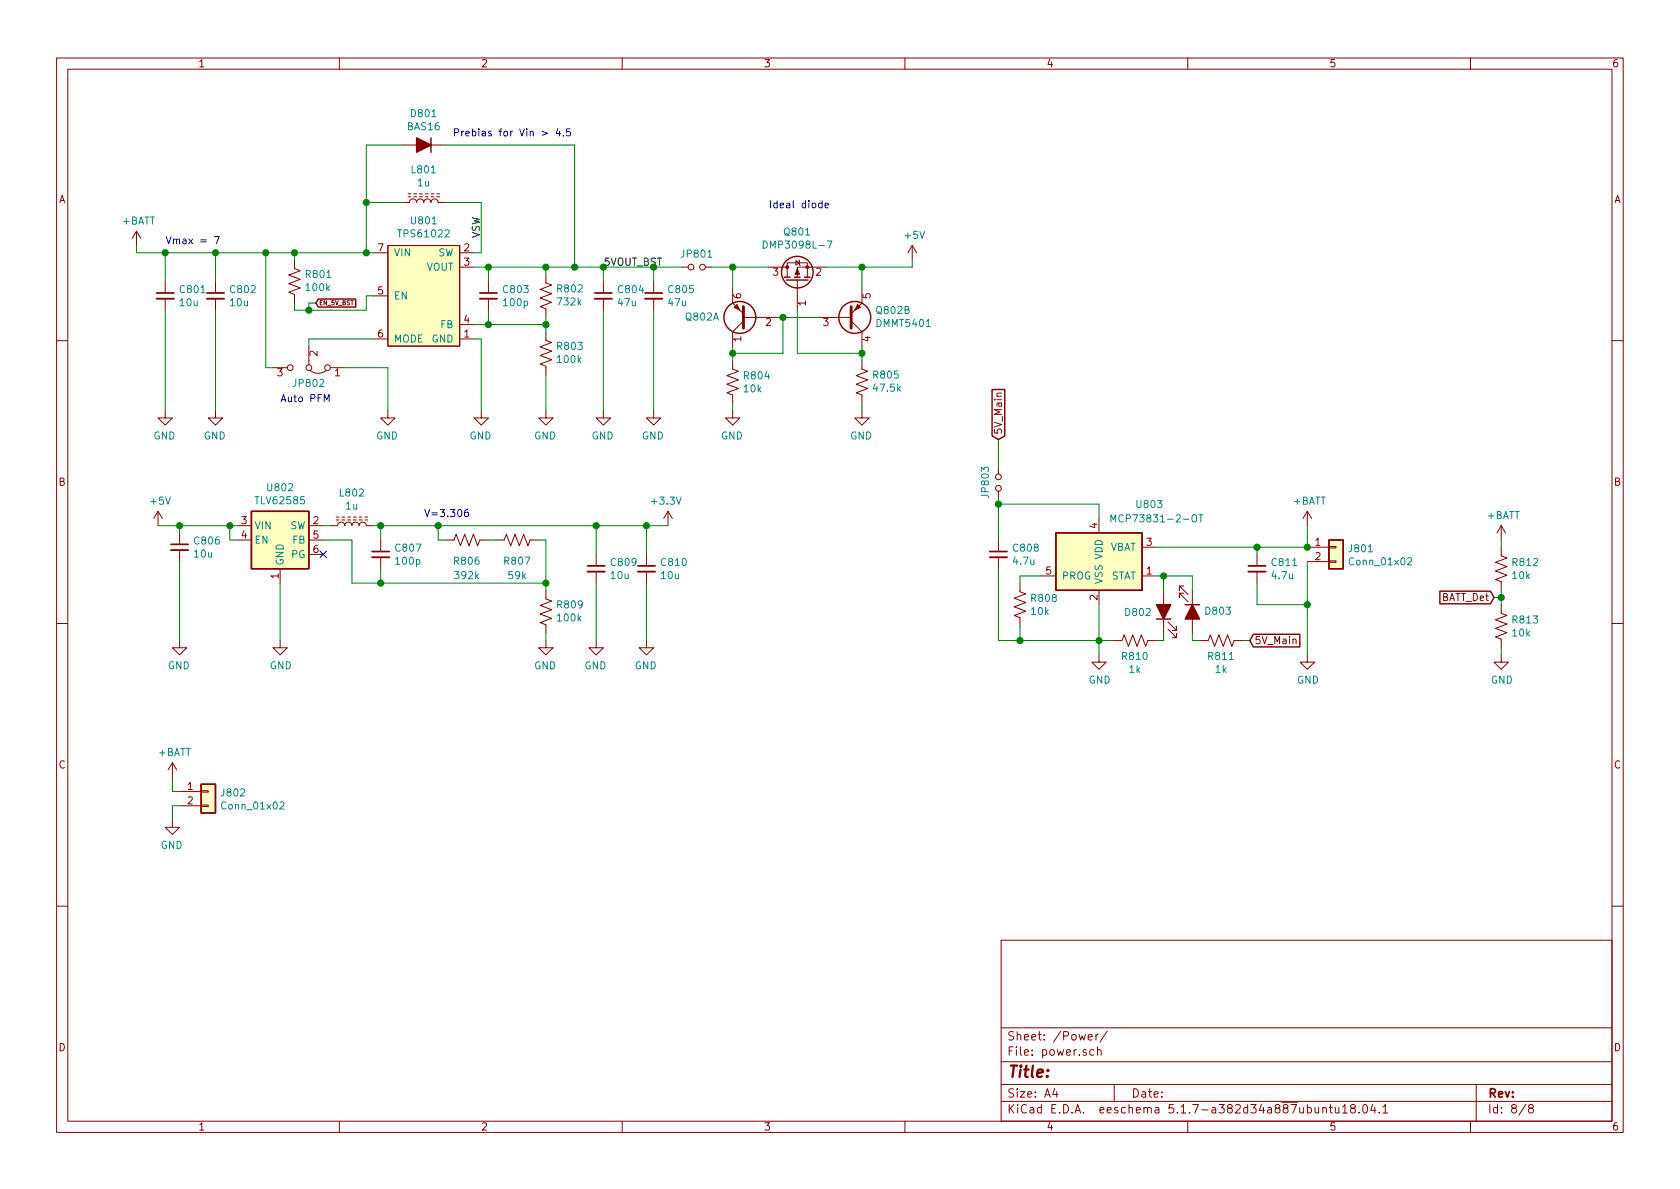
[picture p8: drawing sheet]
<svg xmlns="http://www.w3.org/2000/svg" width="297mm" height="210mm" viewBox="0 0 297 210" stroke-linecap="round" stroke-linejoin="round" font-family="sans-serif">
<g fill="none" stroke="#840000" stroke-width=".18">
<path d="M10 10.3h277v189.9h-277zM12 12.2h273v186.1h-273zM60 10.3v1.9M110 10.3v1.9M160 10.3v1.9M210 10.3v1.9M260 10.3v1.9M71.1 35.8h1.3a.63 .63 0 0 1 .6-.6 .63 .63 0 0 1 .7 .6 .63 .63 0 0 1 .6-.6 .63 .63 0 0 1 .6 .6 .63 .63 0 0 1 .7-.6 .63 .63 0 0 1 .6 .6 .63 .63 0 0 1 .6-.6 .63 .63 0 0 1 .7 .6h1.2M71.1 25.6h7.6M72.1 34.8h.5M72.1 34.3h.5M73.2 34.8h.5"/>
<path d="M73.2 34.3h.5M74.2 34.8h.5M74.2 34.3h.5M75.2 34.8h.5M75.2 34.3h.5M76.2 34.8h.5M76.2 34.3h.5M77.2 34.8h.5M77.2 34.3h.5M24.1 40.9l-.7 1.3M24.1 40.9v2.5M24.1 40.9l.8 1.3"/>
<path d="M29.2 49.8v2M29.2 52.8v2.1M38.1 49.8v2M38.1 52.8v2.1M52.1 46v1.5l1 .4-2 .7 2 .8-2 .8 2 .7-2 .8 1 .4v1.5M66 59.9h2.6M66 44.7h2.6M66 52.3h2.6M68.6 43.4h12.7v17.8h-12.7zM81.3 47.2h2.5M81.3 59.9h2.5M81.3 44.7h2.5"/>
<path d="M81.3 57.4h2.5M86.4 49.8v2M86.4 52.8v2.1M96.5 58.7v1.5l1 .4-2 .7 2 .8-2 .8 2 .7-2 .8 1 .4v1.5M96.5 48.5v1.5l1 .4-2 .8 2 .7-2 .8 2 .8-2 .7 1 .4v1.5M106.7 49.8v2M106.7 52.8v2.1M115.6 49.8v2M115.6 52.8v2.1M120.6 47.2h1.1M124.7 47.2h1M129.5 51v2.6l1.9 1.9"/>
<path d="M131.4 56.1h5.8M131.4 56.8l-1.9 1.9v2.5M135.9 47.2h3.3M139.2 49v-2.5h3.5v2.5M140.7 46.1l.7 .4-.7 .4zM141 49.5v5.4M141.2 46l.2 .1v.8l.1 .1M144.8 56.1h5.7M146 47.2h-5v1.8M150.5 56.8l1.9 1.9v2.5M152.4 51v2.6l-1.9 1.9M161.3 43.4l-.8 1.3"/>
<path d="M161.3 43.4v2.6M161.3 43.4l.8 1.3M10 60.2h2M29.2 72.6v1.3h-1.3l1.3 1.3 1.3-1.3h-1.3M38.1 72.6v1.3h-1.3l1.3 1.3 1.3-1.3h-1.3M48.3 65h2.5M54.6 61.2v3.3M54.9 65.5a2.26 2.26 0 0 0 2.8 0M58.4 65h2.6M68.6 72.6v1.3h-1.3l1.3 1.3 1.2-1.3h-1.2M85.1 72.6v1.3h-1.3l1.3 1.3 1.3-1.3h-1.3M96.5 72.6v1.3h-1.3l1.3 1.3 1.3-1.3h-1.3"/>
<path d="M106.7 72.6v1.3h-1.3l1.3 1.3 1.2-1.3h-1.2M115.6 72.6v1.3h-1.3l1.3 1.3 1.2-1.3h-1.2M129.5 63.7v1.6l1.1 .4-2.1 .7 2.1 .8-2.1 .7 2.1 .8-2.1 .8 1 .3v1.6M129.5 72.6v1.3h-1.2l1.2 1.3 1.3-1.3h-1.3M152.4 63.7v1.6l1 .4-2 .7 2 .8-2 .7 2 .8-2 .8 1 .3v1.6M152.4 72.6v1.3h-1.3l1.3 1.3 1.3-1.3h-1.3M285 60.2h2M27.9 90.4l-.7 1.3M27.9 90.4v2.6M27.9 90.4l.8 1.3M31.7 94.2v2.1M31.7 97.3v2"/>
<path d="M41.9 93h2.5M41.9 95.5h2.5M54.6 93h2.5M54.6 95.5h2.5M54.6 98h2.5M58.4 93h1.3a.63 .63 0 0 1 .6-.7 .63 .63 0 0 1 .7 .7 .63 .63 0 0 1 .6-.7 .63 .63 0 0 1 .6 .7 .63 .63 0 0 1 .7-.7 .63 .63 0 0 1 .6 .7 .63 .63 0 0 1 .6-.7 .63 .63 0 0 1 .7 .7h1.2M59.4 91.9h.5M59.4 91.4h.5M60.5 91.9h.5M60.5 91.4h.5M61.5 91.9h.5M61.5 91.4h.5"/>
<path d="M62.5 91.9h.5M62.5 91.4h.5M63.5 91.9h.5M63.5 91.4h.5M64.5 91.9h.5M64.5 91.4h.5M67.3 95.5v2M67.3 98.5v2.1M78.7 95.5h1.6l.3-1 .8 2 .8-2 .7 2 .8-2 .8 2 .3-1h1.6M87.6 95.5h1.6l.3-1 .8 2 .8-2 .7 2 .8-2 .7 2 .4-1h1.5M105.4 98v2.1M114.3 98v2.1"/>
<path d="M118.1 90.4l.8 1.3M118.1 90.4v2.6M118.1 90.4l-.8 1.3M176.5 82.8v1M176.5 86.9v1M176.5 95.5v2M176.5 98.5v2.1M194.3 91.7v2.5M201.9 96.8h2.6M222.2 98v2.1M231.1 96.8h3.8M231.1 99.3h3.8"/>
<path d="M231.1 90.4l-.7 1.3M231.1 90.4v2.6M231.1 90.4l.8 1.3M234.9 99.2h1.3v.2h-1.3zM234.9 96.6h1.3v.3h-1.3zM265.4 96.8v1.5l1 .4-2 .7 2 .8-2 .8 2 .7-2 .8 1 .4v1.5M265.4 93v2.5M265.4 93l-.7 1.2M265.4 93l.8 1.2M10 110.3h2M31.7 113.3v1.2h-1.2l1.2 1.3 1.3-1.3h-1.3M49.5 113.3v1.2h1.3l-1.3 1.3-1.2-1.3h1.2"/>
<path d="M49.5 100.6v2.5M96.5 104.4v1.5l1 .4-2 .8 2 .7-2 .8 2 .7-2 .8 1 .4v1.5M96.5 113.3v1.2h-1.3l1.3 1.3 1.3-1.3h-1.3M105.4 113.3v1.2h-1.3l1.3 1.3 1.3-1.3h-1.3M105.4 101.1v2M114.3 113.3v1.2h-1.3l1.3 1.3 1.3-1.3h-1.3M114.3 101.1v2M180.3 103.1v1.5l1.1 .4-2.1 .8 2.1 .7-2.1 .8 2.1 .8-2.1 .7 1 .4v1.5M184.1 101.8h2.6M194.3 115.8v1.3h1.3l-1.3 1.3-1.3-1.3h1.3M194.3 104.4v2.5M196.8 113.3h1.6l.4-1 .7 2 .8-2 .7 2 .8-2 .8 2 .3-1h1.6"/>
<path d="M201.9 101.8h2.6M205.7 104.4v7.6M206.5 111.2l1.5 1.6v-.8v.8h-.7M206.5 110l1.5 1.5v-.8v.8h-.7M209.3 103.6h-.8v.8v-.8l1.6 1.6M209.3 104.9h-.8v.8v-.8l1.6 1.5M210.8 104.4v7.6M212.1 113.3h1.5l.4-1 .8 2 .7-2 .8 2 .7-2 .8 2 .4-1h1.5M222.2 101.1v2M231.1 115.8v1.3h1.3l-1.3 1.3-1.2-1.3h1.2M265.4 115.8v1.3h1.3l-1.3 1.3-1.2-1.3h1.2M265.4 106.9v1.6l1 .3-2 .8 2 .8-2 .7 2 .8-2 .7 1 .4v1.5"/>
<path d="M285 110.3h2M30.5 134.9l-.8 1.2M30.5 134.9v2.5M30.5 134.9l.7 1.2M31.7 139.9h3.9M35.6 139.8h1.2v.3h-1.2zM30.5 145v1.3h-1.3l1.3 1.3 1.2-1.3h-1.2M31.7 142.5h3.9M35.6 142.4h1.2v.2h-1.2zM10 160.2h2M177 166.3h108v32h-108zM285 160.2h2"/>
<path d="M60 198.3v1.9M110 198.3v1.9M160 198.3v1.9M177 194.8h108M177 191.8h108M177 187.8h108M177 181.8h108M186.5 192.5l-.4 1h1M186.8 193v1M192.4 183.4l.7-.1v-.3l-.5-.1-.2 .2 .1 .7h.6M193.4 185.7l-.4-.1-.3 .3 .1 .6 .2 .1 .4-.1M193.8 182.9v1"/>
<path d="M194.1 185.7l.2-.1 .3 .1 .1 .9M194.1 185.1v1.5M194.2 182.9l-.4 .2v.1M195.8 182.3l-1.3 2M197 191.8v3M210 198.3v1.9M233.9 196v-.1a.37 .37 0 0 1 .6 .1v.8M233.9 195.8v1M235 195.8h.6M235.2 195.3v1.3l.4 .2M236.1 195.8v.9l.4 .1 .2-.1M236.7 195.8v1"/>
<path d="M237.4 195.8l.4-.5v1.5M237.4 196.8h.8M239.1 196l-.2-.2-.1-.2 .3-.3h.3l.2 .3v.2l-.7 .2a.48 .48 0 0 0 0 .7l.2 .1 .5-.1a.48 .48 0 0 0-.2-.7M240.3 196.7v.1M241.1 195.5l.3-.2a.94 .94 0 0 1 0 1.5l-.4-.3-.1-.6zM242.7 195.2l-.3 1.1h.9M243.1 195.8v1M243.9 196.7v.1M244.5 195.8l.4-.5v1.5M244.5 196.8h.9M260 198.3v1.9M261 191.8v6.5"/>
<path d="M269.8 195.2l-1.2 2M270.6 196l-.3-.2v-.2l.3-.3h.2l.3 .3-.1 .2-.6 .2a.48 .48 0 0 0-.1 .7l.3 .1 .4-.1a.48 .48 0 0 0-.2-.7"/>
<circle cx="122.2" cy="47.2" r=".51"/>
<circle cx="124.2" cy="47.2" r=".51"/>
<circle cx="51.3" cy="65" r=".51"/>
<circle cx="54.6" cy="65" r=".51"/>
<circle cx="57.9" cy="65" r=".51"/>
<circle cx="176.5" cy="84.3" r=".51"/>
<circle cx="176.5" cy="86.4" r=".51"/>
</g>
<g fill="none" stroke="#840000" stroke-width=".25">
<path d="M76.2 24.4v2.5M56.3 52.9h6.6v1.4h-6.6l-.4-.7zM138.7 49h1M139.1 49.5h3.8M140.5 49h1M142.2 49h1.1M175.4 68.9h2.2v8.2l-1.1 .6-1.1-.6zM44.4 90.4h10.2v10.2h-10.2zM186.7 94.2h15.2v10.2h-15.2zM234.9 95.5h2.6v5.1h-2.6zM204.5 109.5h2.5M209.5 106.9h2.6"/>
<path d="M221.6 112.2h8.2v2.2h-8.2l-.6-1.1zM254.6 104.5h8.9l.7 1.2-.7 1.1h-8.9zM35.6 138.7h2.5v5.1h-2.5z"/>
<circle cx="130.8" cy="56.1" r="2.82"/>
<circle cx="141" cy="48.1" r="2.79"/>
<circle cx="151.1" cy="56.1" r="2.82"/>
</g>
<g fill="#840000" stroke="#840000" stroke-width=".18">
<path d="M141 47.5l.4 1h-.8z"/>
<path d="M130.3 53.8l.5 1.1-1-.5z"/>
<path d="M151.6 53.8l.5 .6-1 .5z"/>
<circle cx="142.7" cy="47.2" r=".25"/>
<circle cx="139.2" cy="47.2" r=".25"/>
</g>
<path d="M135 42.6a.64 .64 0 0 1 .7 .7 .64 .64 0 0 1-.7 .6zM146.3 42.6h.8l-.5 1.3M196.4 92.3v-1.3l.4 .9 .5-.9v1.3M212 91h.7M212.3 91v1.3M248.9 98.7l.5-.1 .2 .4v.2l-.8 .7h.8M49.5 141.9l.5-.1 .2 .4v.2l-.8 .7h.8" fill="none" stroke="#008484" stroke-width=".18"/>
<path d="M131.4 54.2v3.8M150.5 54.2v3.8" fill="none" stroke="#840000" stroke-width=".51"/>
<g fill="#ffffc2" stroke="#ffffc2" stroke-width=".18">
<path d="M35.6 138.7h2.5v5.1h-2.5z"/>
<path d="M44.4 90.4h10.2v10.2h-10.2z"/>
<path d="M68.6 43.4h12.7v17.8h-12.7z"/>
<path d="M186.7 94.2h15.2v10.2h-15.2z"/>
<path d="M234.9 95.5h2.6v5.1h-2.6z"/>
</g>
<path d="M27.7 52.8h3M36.6 52.8h3M84.8 52.8h3.1M105.2 52.8h3M114 52.8h3.1M30.2 97.3h3.1M65.8 98.5h3M175 98.5h3.1M103.9 101.1h3M112.8 101.1h3M220.7 101.1h3.1" fill="none" stroke="#840000" stroke-width=".33"/>
<path d="M27.7 51.8h3M36.6 51.8h3M84.8 51.8h3.1M105.2 51.8h3M114 51.8h3.1M30.2 96.3h3.1M65.8 97.5h3M175 97.5h3.1M103.9 100.1h3M112.8 100.1h3M220.7 100.1h3.1" fill="none" stroke="#840000" stroke-width=".3"/>
<g fill="#840000" stroke="#840000" stroke-width=".25">
<path d="M73.7 24.4l2.5 1.2-2.5 1.3z"/>
<path d="M204.5 106.9h2.5l-1.3 2.6z"/>
<path d="M210.8 106.9l1.3 2.6h-2.6z"/>
</g>
<g fill="none" stroke="#008400" stroke-width=".18">
<path d="M64.8 35.8h6.3M71.1 25.6h-6.3v19.1M78.7 35.8h6.4v8.9h-1.3M78.7 25.6h22.9v21.6M24.1 43.4v1.3h41.9M29.2 44.7v5.1M29.2 54.9v17.7M38.1 44.7v5.1M38.1 54.9v17.7M47 44.7v20.3h1.3M52.1 44.7v1.3M55.9 53.6h-1.3v1.3"/>
<path d="M66 52.3h-1.2v2.6h-12.7v-1.3M66 59.9h-11.4v1.3M83.8 47.2h36.8M83.8 59.9h1.3v12.7M83.8 57.4h12.7M86.4 47.2v2.6M86.4 54.9v2.5M96.5 47.2v1.3M96.5 56.1v2.6M106.7 47.2v2.6M106.7 54.9v17.7M115.6 47.2v2.6"/>
<path d="M115.6 54.9v17.7M125.7 47.2h10.2M129.5 47.2v3.8M137.2 56.1h7.6M138.4 56.1v6.4h-8.9M141 54.9v7.6h11.4M152.4 47.2v3.8M161.3 46v1.2h-15.3M61 65h7.6v7.6M96.5 66.3v6.3M129.5 61.2v2.5M129.5 71.4v1.2"/>
<path d="M152.4 61.2v2.5M152.4 71.4v1.2M176.5 77.7v5.1M27.9 93h14M31.7 93v1.2M31.7 99.3v14M40.6 93v2.5h1.3M57.1 95.5h5.1v7.6h34.3M57.1 93h1.3M66 93h52.1M67.3 93v2.5M77.5 93v2.5h1.2"/>
<path d="M86.4 95.5h1.2M95.2 95.5h1.3v8.9M105.4 93v5M114.3 93v5M176.5 87.9v7.6M176.5 89.1h17.8v2.6M222.2 96.8v1.2M231.1 93v3.8h-26.6M231.1 99.3v16.5M265.4 95.5v1.3M49.5 103.1v10.2M67.3 100.6v2.5"/>
<path d="M96.5 112v1.3M105.4 103.1v10.2M114.3 103.1v10.2M176.5 100.6v12.7h20.3M180.3 110.7v2.6M184.1 101.8h-3.8v1.3M194.3 106.9v8.9M204.5 101.8h6.3v2.6M205.7 112v1.3h-1.2M205.7 101.8v2.6M210.8 112v1.3h1.3M219.7 113.3h1.3"/>
<path d="M222.2 103.1v3.8h8.9M264.2 105.7h1.2M265.4 104.4v2.5M265.4 114.5v1.3M30.5 137.4v2.5h1.2M31.7 142.5h-1.2v2.5"/>
</g>
<path d="M95.9 23.2l.9 .4-.9 .3M98.6 22.7l-.3 .9h.8M98.9 23.2v.8M99.6 23.9v.1M100.8 22.8h-.6v.6l.4-.1 .3 .2v.3l-.3 .2-.4-.1M145.3 36l-.3-.1-.3 .2 .2 .6h.4M145.3 35.5v1.2M145.9 36.3l.6-.1-.1-.2-.4-.1-.1 .2v.6h.5M37.9 41.8h.9l-.6 1.3M57.3 71v-1.2l.5 .9 .4-.9v1.2M82.7 90.1h-.2a.79 .79 0 0 0-.1 1.3l.4-.2v-.5l-.4-.1-.3 .2" fill="none" stroke="#0000c2" stroke-width=".18"/>
<g fill="#008400" stroke="#008400" stroke-width=".25">
<circle cx="205.7" cy="101.8" r=".51"/>
<circle cx="54.6" cy="54.9" r=".51"/>
<circle cx="176.5" cy="89.1" r=".51"/>
<circle cx="231.1" cy="106.9" r=".51"/>
<circle cx="265.4" cy="105.7" r=".51"/>
<circle cx="40.6" cy="93" r=".51"/>
<circle cx="67.3" cy="103.1" r=".51"/>
<circle cx="29.2" cy="44.7" r=".51"/>
<circle cx="67.3" cy="93" r=".51"/>
<circle cx="96.5" cy="103.1" r=".51"/>
<circle cx="86.4" cy="57.4" r=".51"/>
<circle cx="101.6" cy="47.2" r=".51"/>
<circle cx="96.5" cy="47.2" r=".51"/>
<circle cx="86.4" cy="47.2" r=".51"/>
<circle cx="96.5" cy="57.4" r=".51"/>
<circle cx="31.8" cy="93" r=".51"/>
<circle cx="138.4" cy="56.1" r=".51"/>
<circle cx="114.3" cy="93" r=".51"/>
<circle cx="105.4" cy="93" r=".51"/>
<circle cx="129.5" cy="62.5" r=".51"/>
<circle cx="152.4" cy="62.5" r=".51"/>
<circle cx="194.3" cy="113.3" r=".51"/>
<circle cx="129.5" cy="47.2" r=".51"/>
<circle cx="152.4" cy="47.2" r=".51"/>
<circle cx="64.8" cy="35.8" r=".51"/>
<circle cx="52.1" cy="44.7" r=".51"/>
<circle cx="231.1" cy="96.8" r=".51"/>
<circle cx="222.3" cy="96.8" r=".51"/>
<circle cx="38.1" cy="44.7" r=".51"/>
<circle cx="47" cy="44.7" r=".51"/>
<circle cx="64.8" cy="44.7" r=".51"/>
<circle cx="77.5" cy="93" r=".51"/>
<circle cx="180.3" cy="113.3" r=".51"/>
</g>
<path d="M56.5 97.4l1.3 1.2M57.8 97.4l-1.3 1.2" fill="none" stroke="#000084" stroke-width=".18"/>
<text font-size="2.8" fill="#840000" x="178" y="190.5">Title:</text>
<g font-size="2.1" fill="#840000">
<text x="178" y="184">Sheet: /Power/</text>
<text x="178" y="186.7">File: power.sch</text>
<text x="178" y="196.9">KiCad E.D.A. eeschema 5.1.7-a382d34a887ubuntu18.04.1</text>
<text x="178" y="194.1">Size: A4</text>
<text x="200" y="194.1">Date:</text>
<text x="263" y="194.1">Rev:</text>
<text x="263" y="196.9">Id: 8/8</text>
</g>
<g font-size="1.8" fill="#840000">
<text x="35" y="11.9">1</text>
<text x="85" y="11.9">2</text>
<text x="135" y="11.9">3</text>
<text x="185" y="11.9">4</text>
<text x="235" y="11.9">5</text>
<text x="285" y="11.9">6</text>
<text x="10.4" y="35.9">A</text>
<text x="285.4" y="35.9">A</text>
<text x="66.8" y="44.4">7</text>
<text x="82.1" y="44.4">2</text>
<text x="82.1" y="47">3</text>
<text x="66.8" y="52.1">5</text>
<text x="131.1" y="52.8" transform="rotate(-90 131.1 52.8)">6</text>
<text x="136.7" y="48.8">3</text>
<text x="144.3" y="48.8">2</text>
<text x="153.9" y="52.8" transform="rotate(-90 153.9 52.8)">5</text>
<text x="66.8" y="59.7">6</text>
<text x="82.1" y="59.7">1</text>
<text x="82.1" y="57.1">4</text>
<text x="135.4" y="57.7">2</text>
<text x="142.5" y="54.1" transform="rotate(-90 142.5 54.1)">1</text>
<text x="145.6" y="57.7">3</text>
<text x="56.1" y="63" transform="rotate(-90 56.1 63)">2</text>
<text x="131.1" y="60.4" transform="rotate(-90 131.1 60.4)">1</text>
<text x="153.9" y="60.4" transform="rotate(-90 153.9 60.4)">4</text>
<text x="49" y="66.5">3</text>
<text x="59.2" y="66.5">1</text>
<text x="177.2" y="76.9" transform="rotate(-90 177.2 76.9)">5V_Main</text>
<text x="10.4" y="85.9">B</text>
<text x="285.4" y="85.9">B</text>
<text x="42.7" y="92.7">3</text>
<text x="42.7" y="95.2">4</text>
<text x="55.4" y="92.7">2</text>
<text x="55.4" y="95.2">5</text>
<text x="194.1" y="93.4" transform="rotate(-90 194.1 93.4)">4</text>
<text x="55.4" y="97.8">6</text>
<text x="184.9" y="101.6">5</text>
<text x="202.7" y="101.6">1</text>
<text x="202.7" y="96.5">3</text>
<text x="232.6" y="96.5">1</text>
<text x="232.6" y="99.1">2</text>
<text x="49.3" y="102.3" transform="rotate(-90 49.3 102.3)">1</text>
<text x="194.1" y="106.1" transform="rotate(-90 194.1 106.1)">2</text>
<text x="254.8" y="106.3">BATT_Det</text>
<text x="221.8" y="113.9">5V_Main</text>
<text x="10.4" y="135.9">C</text>
<text x="285.4" y="135.9">C</text>
<text x="33.2" y="139.7">1</text>
<text x="33.2" y="142.2">2</text>
<text x="10.4" y="185.9">D</text>
<text x="285.4" y="185.9">D</text>
<text x="35" y="199.9">1</text>
<text x="85" y="199.9">2</text>
<text x="135" y="199.9">3</text>
<text x="185" y="199.9">4</text>
<text x="235" y="199.9">5</text>
<text x="285" y="199.9">6</text>
</g>
<g font-size="1.8" fill="#008484">
<text x="72.1" y="23">BAS16</text>
<text x="72.8" y="20.7">D801</text>
<text x="72.9" y="30.7">L801</text>
<text x="73.9" y="33">1u</text>
<text x="21.6" y="39.7">+BATT</text>
<text x="70.8" y="42">TPS61022</text>
<text x="72.8" y="39.7">U801</text>
<text x="138.8" y="41.7">Q801</text>
<text x="69.6" y="45.3">VIN</text>
<text x="75.4" y="47.9">VOUT</text>
<text x="77.4" y="45.3">SW</text>
<text x="120.6" y="45.6">JP801</text>
<text x="135.7" y="44">DMP3098L-7</text>
<text x="160.1" y="42.3">+5V</text>
<text x="32" y="51.8">C801</text>
<text x="40.8" y="51.8">C802</text>
<text x="54.2" y="49.2">R801</text>
<text x="54.2" y="51.5">100k</text>
<text x="69.6" y="53">EN</text>
<text x="89.1" y="51.8">C803</text>
<text x="98.7" y="51.7">R802</text>
<text x="109.4" y="51.8">C804</text>
<text x="118.3" y="51.8">C805</text>
<text x="31.9" y="54.1">10u</text>
<text x="40.8" y="54.1">10u</text>
<text x="77.9" y="58">FB</text>
<text x="89.2" y="54.1">100p</text>
<text x="98.7" y="54">732k</text>
<text x="109.3" y="54.1">47u</text>
<text x="118.2" y="54.1">47u</text>
<text x="121.3" y="56.7">Q802A</text>
<text x="155.1" y="55.5">Q802B</text>
<text x="155.1" y="57.8">DMMT5401</text>
<text x="69.6" y="60.6">MODE</text>
<text x="76.3" y="60.6">GND</text>
<text x="98.7" y="61.9">R803</text>
<text x="98.7" y="64.2">100k</text>
<text x="52" y="68.4">JP802</text>
<text x="131.6" y="69.4">10k</text>
<text x="131.7" y="67.1">R804</text>
<text x="154.5" y="66.9">R805</text>
<text x="154.6" y="69.3">47.5k</text>
<text x="27.1" y="77.7">GND</text>
<text x="36" y="77.7">GND</text>
<text x="66.5" y="77.7">GND</text>
<text x="83" y="77.7">GND</text>
<text x="94.4" y="77.7">GND</text>
<text x="104.6" y="77.7">GND</text>
<text x="113.5" y="77.7">GND</text>
<text x="127.5" y="77.7">GND</text>
<text x="150.3" y="77.7">GND</text>
<text x="26.7" y="89.2">+5V</text>
<text x="45.4" y="89.2">TLV62585</text>
<text x="47.4" y="86.9">U802</text>
<text x="60.2" y="87.8">L802</text>
<text x="115.4" y="89.2">+3.3V</text>
<text x="174.9" y="87.9" transform="rotate(-90 174.9 87.9)">JP803</text>
<text x="201.1" y="89.8">U803</text>
<text x="228.7" y="89.2">+BATT</text>
<text x="45" y="93.6">VIN</text>
<text x="51.3" y="93.6">SW</text>
<text x="61.2" y="90.1">1u</text>
<text x="197.7" y="92.4">MCP73831-2-OT</text>
<text x="262.9" y="91.8">+BATT</text>
<text x="34.4" y="98.6">10u</text>
<text x="34.5" y="96.3">C806</text>
<text x="45" y="96.1">EN</text>
<text x="50.2" y="100.1" transform="rotate(-90 50.2 100.1)">GND</text>
<text x="51.5" y="98.7">PG</text>
<text x="51.7" y="96.1">FB</text>
<text x="70.1" y="97.6">C807</text>
<text x="70.1" y="99.9">100p</text>
<text x="80.4" y="99.9">R806</text>
<text x="89.3" y="99.9">R807</text>
<text x="108.2" y="100.1">C809</text>
<text x="117" y="100.1">C810</text>
<text x="179.3" y="97.6">C808</text>
<text x="179.3" y="99.9">4.7u</text>
<text x="196.1" y="97.4">VBAT</text>
<text x="225" y="100.1">C811</text>
<text x="238.7" y="97.7">J801</text>
<text x="238.9" y="100">Conn_01x02</text>
<text x="267.6" y="100.1">R812</text>
<text x="80.6" y="102.4">392k</text>
<text x="90" y="102.4">59k</text>
<text x="98.7" y="107.6">R809</text>
<text x="108.1" y="102.4">10u</text>
<text x="117" y="102.4">10u</text>
<text x="182.5" y="106.4">R808</text>
<text x="187.7" y="102.5">PROG</text>
<text x="194.9" y="103.4" transform="rotate(-90 194.9 103.4)">VSS VDD</text>
<text x="196.3" y="102.5">STAT</text>
<text x="225" y="102.4">4.7u</text>
<text x="267.5" y="102.4">10k</text>
<text x="98.7" y="109.9">100k</text>
<text x="182.4" y="108.8">10k</text>
<text x="199.1" y="108.9">D802</text>
<text x="213.3" y="108.7">D803</text>
<text x="267.5" y="112.6">10k</text>
<text x="267.6" y="110.3">R813</text>
<text x="29.7" y="118.4">GND</text>
<text x="47.7" y="118.4">GND</text>
<text x="94.4" y="118.4">GND</text>
<text x="103.3" y="118.4">GND</text>
<text x="112.2" y="118.4">GND</text>
<text x="198.5" y="116.7">R810</text>
<text x="199.7" y="119">1k</text>
<text x="213.8" y="116.7">R811</text>
<text x="214.9" y="119">1k</text>
<text x="192.5" y="120.9">GND</text>
<text x="229.3" y="120.9">GND</text>
<text x="263.6" y="120.9">GND</text>
<text x="28" y="133.7">+BATT</text>
<text x="39.3" y="140.8">J802</text>
<text x="39.5" y="143.1">Conn_01x02</text>
<text x="28.4" y="150.1">GND</text>
</g>
<g font-size="1.8" fill="#0000c2">
<text x="80" y="24.1">Prebias for Vin &gt; 4.5</text>
<text x="135.9" y="36.8">Ideal diode</text>
<text x="29.2" y="43.2">Vmax = 7</text>
<text x="49.5" y="71.1">Auto PFM</text>
<text x="74.9" y="91.4">V=3.306</text>
</g>
<text font-size="1.8" x="84.8" y="42.2" transform="rotate(-90 84.8 42.2)">VSW</text>
<text font-size="1.8" fill="#008400" x="106.7" y="47">5VOUT_BST</text>
<text font-size="1.1" fill="#840000" x="56.4" y="54">EN_5V_BST</text>
</svg>
